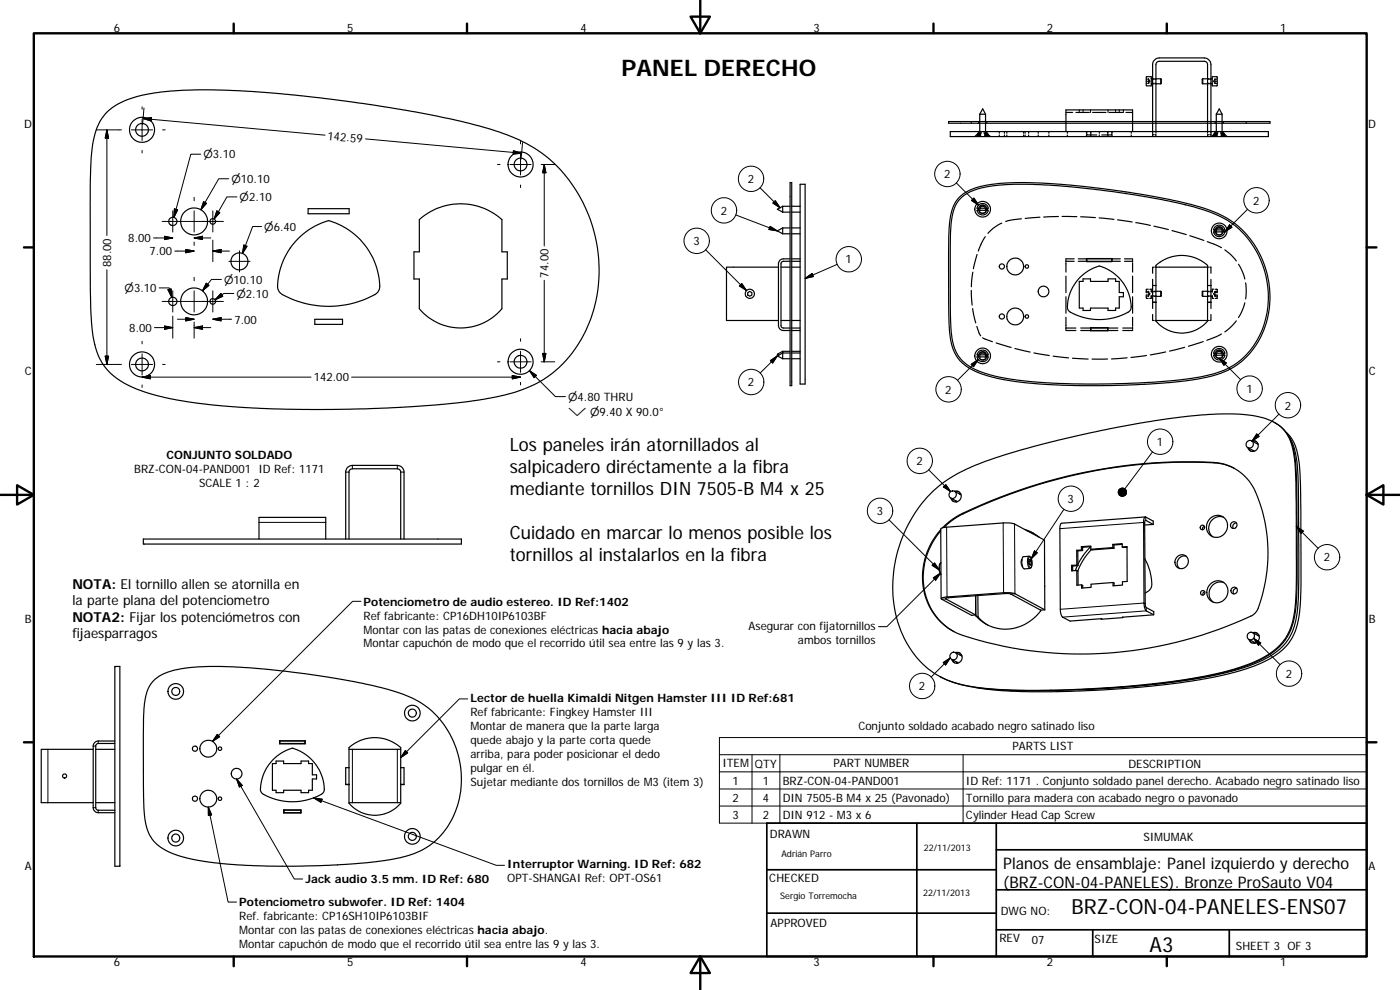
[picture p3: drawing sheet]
<svg xmlns="http://www.w3.org/2000/svg" width="420mm" height="297mm" viewBox="0 0 420 297" stroke-linecap="round" stroke-linejoin="round" font-family="sans-serif">
<g fill="none" stroke="#000" stroke-width=".36">
<path d="M31.8 34a25.2 25.2 0 0 1 14.8-6.1l6.6-.7 6.7-.3 8.9 .2 9.1 .5 20.7 2.1 12.7 1.7 12 2a183.4 183.4 0 0 1 25.7 5.9 41.2 41.2 0 0 1 29.2 30 41.2 41.2 0 0 1-9.9 40.5 37.3 37.3 0 0 1-20.5 9.5l-11 1.6-13.3 1.1-13.5 .7-16.3 .2-15.7-.4-11.5-.7-9.2-1.1-9.2-1.8a30.9 30.9 0 0 1-15.8-7.9 22.2 22.2 0 0 1-4.8-13.4l-.4-9.9v-26.7a87.6 87.6 0 0 1 1.1-19.6l.9-3 .8-1.7zM284.7 36.5h96.4v.5h-96.4zM285.2 39.5h95.5v1.5h-95.5zM291.5 36.5v.2M291.5 36.8v.2M293.7 36.5v.2M293.7 36.8v.2M293.7 39.9l-.2 .1M293.7 39.8h.8M293.7 39.5v.1M293.7 39.7v.1M293.7 39.8l-.5 .6"/>
<path d="M294 39.5h.1M294 34.3v2.4M294 36.8v2.7M294 39.5l-.2 .2M294 34.3h1.8M294 39.5h.6M294 34.3l.9-1.6 .9 1.6M295.2 39.5h.6M295.3 39.8h.8M295.8 39.5h.1M295.8 34.3v2.4M295.8 36.8v2.7"/>
<path d="M295.8 39.5l.2 .2M296.1 39.5v.1M296.1 39.7v.1M296.1 39.8l.4 .4M296.1 39.9l.2 .1M296.2 36.5v.2M296.2 36.8v.2M299.9 39.5v.5M301.4 39.5v.5M302.2 39.5v.5M307.2 39.5v.5M307.6 39.5v.5"/>
<path d="M308.7 39.5v.5M311.6 39.5v.5M314.8 39.5v.5M319.9 36.8v2.7M319.9 33.7h2M320.3 39.5v.5M322.9 33.7h4M323.9 33v.2M323.9 33.5v.2M325 33v.2M325 33.5v.2M326.1 39.5v.5"/>
<path d="M326.2 39.5v.3M327.3 33v.2M327.3 33.5v.2M327.3 39.5v.5M327.4 39.5v.3M327.9 33.7h4M329.9 39.5v.5M332.4 39.5v.3M332.5 39.5v.5M332.5 33v.2M332.5 33.5v.2M332.9 33.7h4"/>
<path d="M333.7 39.5v.3M333.7 39.5v.5M334.8 33v.2M334.8 33.5v.2M335.9 33v.2M335.9 33.5v.2M337.2 33v.2M337.2 33.5v.2M337.9 33.7h2M339.5 39.5v.5M339.9 36.7v-3.7h-20v3.7M339.9 36.8v2.7"/>
<path d="M344 23.7h.2M344 24.4h.2M344 25h.2M344.1 23h1.4v2.8l-1.5-.1zM344.5 23.7h.2M344.5 24.4h.1M344.5 25h.2M344.6 23.7l.1 .3M344.6 24.4l.1 .2M344.7 23.7l.1 .3M344.7 24.2l-.1 .2M344.7 24.8l-.1 .2"/>
<path d="M344.8 24.8l-.1 .2M345 24.2v.4M345.5 23.6h.8M345.9 36.7v-17.3a2.04 2.04 0 0 1 2-2h13.5a2.08 2.08 0 0 1 2 2v17.3M345.9 36.8v3.2M345.9 23.8h.4M345.9 25h.4M346.3 25.1l-.8 .1M346.6 23.8h.3M346.6 25h.3M346.9 36.8v3.2M348.3 23.6l.2 .2-.2 1.3"/>
<path d="M348.3 23.6h-1.7M348.3 25.1h-1.7M348.3 23.6v1.5M361 23.6v1.5M361 23.6l-.2 .2 .2 1.3M362.4 36.7v-17.3l-.2-.6-.8-.4h-13.5l-.6 .2-.4 .8v17.3M362.4 36.8v3.2M362.4 23.8h.3M362.4 25h.3M362.7 23.6h-1.7M362.7 25.1h-1.7M363.1 23.8h.3"/>
<path d="M363.1 25h.3M363.1 25.1l.7 .1M363.4 36.8v3.2M363.8 23.6h-.7M363.8 23l1.5 .1-.1 2.6-1.4 .1zM364.4 24.2v.4M364.5 24.8l.1 .2M364.6 24.8l.1 .2M364.6 24.2l.1 .2M364.6 23.7l-.1 .3M364.6 23.7h.3M364.6 25h.3"/>
<path d="M364.7 24.4h.2M364.7 24.4l-.1 .2M364.7 23.7l-.1 .3M364.7 36.5v.2M364.7 36.8v.2M364.7 39.9l-.2 .1M364.7 39.8h.8M364.7 39.8l-.4 .4M364.7 39.5v.1M364.7 39.7v.1M365 34.3h1.8M365 39.5h.6"/>
<path d="M365 34.3l.9-1.6 .9 1.6M365 39.5h.1M365 34.3v2.4M365 36.8v2.7M365 39.5l-.2 .2M365.1 24.4h.2M365.1 23.7h.2M365.1 25h.2M366.2 39.5h.6M366.3 39.8h.8M366.8 39.5h.1M366.8 34.3v2.4"/>
<path d="M366.8 36.8v2.7M366.8 39.5l.2 .2M367.1 39.8l.5 .6M367.1 39.5v.1M367.1 39.7v.1M367.1 36.5v.2M367.1 36.8v.2M367.1 39.9l.2 .1M374 36.5v.2M374 36.8v.2M237.1 54.8h.5v60.9h-.5zM240.1 55.3h1.5v59.9h-1.5z"/>
<path d="M287.8 59.3a17.8 17.8 0 0 1 11.1-4.1l5.6-.4h4.7l14.7 1 18.3 2.4 13.1 2.6a37.1 37.1 0 0 1 16 6.8 27.8 27.8 0 0 1 4.1 38 23.2 23.2 0 0 1-15.1 8l-7.9 1.1-8.9 .6-9.8 .4h-9.2l-6.7-.2-9.4-.6-4.9-.6-4.9-1a19 19 0 0 1-11.2-6 19.6 19.6 0 0 1-2.6-10.9l-.1-25.3a21.9 21.9 0 0 1 2.1-10.5zM288.2 59.7a17.8 17.8 0 0 1 11.1-4.1l5.2-.3h5.4l10.4 .6 14.4 1.7 10.6 1.7 8 1.6a45.5 45.5 0 0 1 16.3 6.1 27.3 27.3 0 0 1 6 37.6 22.5 22.5 0 0 1-15 8.4l-6.8 1-7.4 .7-8.4 .4-12.1 .1-8.5-.2-7.7-.5-6.2-.7-5.5-1.1a17.6 17.6 0 0 1-10.2-5.6 19.9 19.9 0 0 1-2.5-10.7l-.1-25.3a21.3 21.3 0 0 1 2-10.2zM292.9 40.6l-.3 .4M293.2 40.6h1.1M293.2 40.4v.1M293.2 40.4h1.1M293.5 40h.1M293.5 40h.9M295.4 40h.9M295.5 40.4h1.1M296.3 40l.1 .2M296.5 40.3l.1 .1"/>
<path d="M296.6 40.6h-1.1M296.6 40.4v.1M296.9 40.6l.4 .4M299.9 40.5v.5M301.4 40.5v.5M302.2 40.5v.5M307.2 40.5v.5M307.6 40.5v.5M308.7 40.5v.5M311.6 40.5v.5M314.8 40.5v.5M320.3 40.5v.5"/>
<path d="M326.1 40.5v.5M326.2 40.1v.4h3M327.3 40.5v.5M327.4 40.1v.4M329.9 40.5v.5M332.4 40.1v.4M332.5 40.5v.5M333.7 40.1v.4h-3M333.7 40.5v.5M339.5 40.5v.5M345.9 40.1v.9M345.9 40.4h.4"/>
<path d="M346.6 40.4h.3M346.9 40.5v.5M362.4 40.5v.5M362.4 40.4h.3M363.1 40.4h.3M363.4 40.1v.9M363.9 40.6l-.4 .4M364.2 40.4h1.1M364.2 40.6h1.1M364.2 40.4v.1M364.3 40.3l-.1 .1M364.5 40l-.1 .2"/>
<path d="M364.5 40h1M366.4 40h.9M366.5 40.4h1.1M367.3 40l.1 .2M367.3 40h.1M367.6 40.6h-1.1M367.6 40.4v.1M367.9 40.6l.3 .4M89.2 71.8a21.1 21.1 0 0 1 9.4-5.6 21 21 0 0 1 15.3 20.4l-.5 1a22.6 22.6 0 0 1-10.8 4 27.6 27.6 0 0 1-18.5-3.7l-.6-.9a18.5 18.5 0 0 1 3-11.7zM92.5 62.6h12.3v1.5h-12.3zM125.8 65.9a18.5 18.5 0 0 1 24.8 0v9.7h1.6v8.1h-1.6v8.9a16.2 16.2 0 0 1-24.8 0v-8.9h-1.6v-8.1h1.6zM234.9 70.1h2.2"/>
<path d="M234.9 68.4h2.2M234.9 63.6h2.2M234.9 61.9h2.2M234.9 68.4v1.7M234.9 61.9v1.7M234.9 68.4l-1.6 .9 1.6 .8M234.9 61.9l-1.6 .9 1.6 .8M237.1 77.7h-2a1.48 1.48 0 0 0-1.5 1.5v18.5a1.48 1.48 0 0 0 1.5 1.5h2M237.1 78.4h-2.2l-.4 .4-.1 .4v18.7l.5 .5h2.2M237.6 70.1h2.5M237.6 68.4h2.5M237.6 63.6h2.5"/>
<path d="M237.6 61.9h2.5M237.6 78.4h2.5M237.6 77.7h2.5M293.2 63.1h3.4a1.72 1.72 0 0 1-1.7 1.4 1.72 1.72 0 0 1-1.7-1.4zM293.2 76.3l-1.1 4.3M293.5 62.5v.6M293.6 61.6a1.72 1.72 0 0 1 1.8-.5 1.72 1.72 0 0 1 1.2 1.4h-3.4zM294 62.1a1.19 1.19 0 0 1 1.7-.2 1.19 1.19 0 0 1 0 1.8 1.19 1.19 0 0 1-1.7-.2M294.2 63.2a.87 .87 0 0 1 .7-1.3 .87 .87 0 0 1 .7 1.3M295.7 71l-1.3 2.3-.8 2M295.9 62a1.24 1.24 0 0 0-1.8-.1 1.24 1.24 0 0 0 0 1.8 1.24 1.24 0 0 0 1.8-.2M296.3 62.5v.6"/>
<path d="M300.6 67l-2.6 1.5-1.5 1.5M306.5 65.6l-4.7 .8M312.1 65.2l-4.4 .3M317.7 65l-4.5 .1M318.7 64.9l4.5 .1M319.9 78.4v.3M319.9 78.9v2.7M319.9 78.2v.2M319.9 78.4h2.5M322.4 77.7h-2.5v.2M323.6 78.4h2.6M323.6 77.7h12.6"/>
<path d="M324.3 65l4.4 .3M326.1 77.6h7.6v.9h-7.6zM326.2 77.7v.7h7.5M329.9 65.4l4.4 .4M333.7 77.7v.7M333.7 78.4h2.5M335.4 66l4.4 .6M337.5 77.7h2.4v.2M337.5 78.4h2.4M339.9 78.4v.3M339.9 78.9v2.7M339.9 78.2v.2"/>
<path d="M340.9 66.8l4.3 .8M346.3 67.9l4.3 1M346.9 79.6a11.5 11.5 0 0 1 15.5 0v16.7a10.1 10.1 0 0 1-15.5 0zM351.7 69.2l4.3 1.2M357.1 70.7l4.2 1.4M362.3 72.5l4.3 1.8M364.2 69.6h3.4a1.73 1.73 0 0 1-1.7 1.4 1.73 1.73 0 0 1-1.7-1.4zM364.5 69v.6M364.6 68.1a1.74 1.74 0 0 1 1.8-.5 1.74 1.74 0 0 1 1.2 1.4h-3.4zM364.9 68.6a1.19 1.19 0 0 1 1.8-.2 1.19 1.19 0 0 1 0 1.8 1.19 1.19 0 0 1-1.8-.2M365.2 69.7a.88 .88 0 0 1 .7-1.3 .88 .88 0 0 1 .8 1.3M366.9 68.6a1.23 1.23 0 0 0-1.8-.2 1.23 1.23 0 0 0 0 1.8 1.23 1.23 0 0 0 1.8-.2"/>
<path d="M367.3 69v.6M367.6 75l1.6 1.3 1.8 2M371.7 79.3l1.2 2.4 .7 2M94.5 95.8h8.3v1.5h-8.3zM224.4 87.8l.6-.4 .6 .4v.7l-.6 .4-.6-.4zM233.6 80.2h-15.6v16h15.6M234.4 80.2h2.7M234.4 96.2h2.7M237.6 99.2h2.5M237.6 98.4h2.5M237.6 80.2h2.5M237.6 96.2h2.5"/>
<path d="M291.5 87.1l.3 4.4M291.9 92.6l.9 4.3M291.9 81.7l-.4 4.3M293.2 97.9l1.1 2.9M319.9 98.2v.2M319.9 95.2v2.7M319.9 82.9v4.9M319.9 89v5M319.9 98.9v.3h3M319.9 98.4h3M319.9 98.4v.3M323.9 84.4h1.1v-.7h2.3v.7h5.2v-.7h2.3v.7h1.1v3.4h1.3v1.2h-1.3v3.4h-1.1v.8h-2.3v-.8h-5.2v.8h-2.3v-.8h-1.1z"/>
<path d="M324 83.4a13.6 13.6 0 0 1 5.9-3.6 13 13 0 0 1 9.5 12.9l-.1 .3a11.3 11.3 0 0 1-6.4 2.6 17.1 17.1 0 0 1-12.2-2.3l-.2-.3a11.3 11.3 0 0 1 2.9-8.9zM324.3 99.2h11.2M324.3 98.4h11.2M327.3 98.3h5.2v1h-5.2zM327.4 98.4v.8M332.4 98.4v.8M337 98.4h2.9M339.9 98.2v.2M339.9 95.2v2.7M339.9 82.9v4.9M339.9 89v5M339.9 98.9v.3h-2.9"/>
<path d="M339.9 98.4v.3M344 88.9h.2M344 87.4h.2M344 86.9v.9h.2M344.1 89.5h.5M344.2 88.5l-.2 .1v.9M344.5 87.8l.2 .2M344.5 88.9h.1M344.5 88.5h.1M344.5 87.4h.1M344.6 86.8h-.5M344.6 87.4l.2 .3"/>
<path d="M344.6 88.5l.1 .1M344.6 87.4l.1 .1M344.7 88.8l-.1 .1M344.7 88.3l-.1 .2M344.7 87.7l-.1 .1M344.8 88.6l-.2 .3M344.9 87.9l.2 .3-.2 .2M345 86.8h.5v.9M345.5 88.6v.9h-.5M345.5 87.4h.5M345.5 88.9h.5M345.9 90.7h1"/>
<path d="M345.9 85.7h1M345.9 83.8v8.8M345.9 94.4v1.8h.4M345.9 87.5h.4M345.9 88.8h.4M346.3 80.2h-.4v1.8M346.4 87.4h1.9M346.4 88.9h1.9M346.6 96.2h16.1M346.6 87.5h.3M346.6 88.8h.3M348.3 87.4l.2 .1-.2 1.4"/>
<path d="M348.3 87.4v1.5M361 87.4v1.5M361 87.4l-.2 .1 .2 1.4M362.4 85.7h1M362.4 90.7h1M362.4 87.5h.3M362.4 88.8h.3M362.7 80.2h-16.1M362.9 87.4h-1.9M362.9 88.9h-1.9M363.1 80.2h.3v1.8M363.1 87.5h.3"/>
<path d="M363.1 88.8h.3M363.3 88.9h.5M363.4 94.4v1.8h-.3M363.4 83.8v8.8M363.8 87.4h-.5M363.8 88.6v.9h.5M364.3 86.8h-.5v.9M364.4 87.9l-.2 .3 .2 .2M364.5 88.6l.2 .3M364.6 88.8l.1 .1M364.6 88.3l.1 .2M364.6 87.7l.1 .1"/>
<path d="M364.7 87.4h.2M364.7 87.4l-.2 .3M364.7 88.5l-.1 .1M364.7 87.8l-.1 .2M364.7 87.4l-.1 .1M364.7 87.8h.2M364.7 88.9h.2M364.7 88.5h.2M364.7 86.8h.5M365.1 87.4h.2M365.1 88.5l.2 .1v.9M365.1 88.9h.2"/>
<path d="M365.2 89.5h-.5M365.3 86.9v.9h-.2M371 96.3l-1.8 2-1.6 1.3M373.6 90.8l-.7 2-1.2 2.5M373.8 84.9l.2 2.4-.2 2.4M233.3 106.8l1.6-.9v1.7zM234.9 105.4v.5h2.2M234.9 107.6h2.2M234.9 105.4h2.2M234.9 105.4l-1.6 .9 .5 .2M237.6 107.6h2.5M237.6 105.9h2.5"/>
<path d="M237.6 105.4h2.5M293.2 107.1h3.4a1.72 1.72 0 0 1-1.7 1.4 1.72 1.72 0 0 1-1.7-1.4zM293.5 106.5v.6M293.8 105.4a1.75 1.75 0 0 1 2.8 1.1h-3.4zM294 106.1a1.2 1.2 0 0 1 1.7-.2 1.2 1.2 0 0 1 0 1.8 1.2 1.2 0 0 1-1.7-.2M294.9 101.3l2.9 1.2M295.6 107.2a.86 .86 0 0 0-.7-1.3 .86 .86 0 0 0-.7 1.3M295.9 106a1.24 1.24 0 0 0-1.8-.1 1.24 1.24 0 0 0 0 1.8 1.24 1.24 0 0 0 1.8-.2M296.3 106.5v.6M298.9 102.9l4.6 1.3M304.6 104.6l4.5 1M310.3 105.9l4.6 .8"/>
<path d="M316 106.8l4.7 .6M321.9 107.5l4.7 .2M332.4 107.7h-4.7M338.3 107.4l-4.7 .3M344.1 106.7l-4.7 .6M349.8 105.6l-4.6 .9M355.5 104.2l-4.5 1.1M361.1 102.5l-4.5 1.4M364.2 106.6h3.4a1.73 1.73 0 0 1-1.7 1.4 1.73 1.73 0 0 1-1.7-1.4zM364.5 106v.6M364.6 105.1a1.74 1.74 0 0 1 1.8-.5 1.74 1.74 0 0 1 1.2 1.4h-3.4zM364.9 105.6a1.19 1.19 0 0 1 1.8-.2 1.19 1.19 0 0 1 0 1.8 1.19 1.19 0 0 1-1.8-.2"/>
<path d="M366.6 100.2l-4.4 1.9M366.7 106.7a.88 .88 0 0 0-.8-1.3 .88 .88 0 0 0-.7 1.3M366.9 105.6a1.23 1.23 0 0 0-1.8-.2 1.23 1.23 0 0 0 0 1.8 1.23 1.23 0 0 0 1.8-.2M367.3 106v.6M374.5 134.3l2 1.1M374.7 134.5l.7 .9M375.6 132.2l2 1.1M375.6 132.3a1.59 1.59 0 0 1 1.9 1.1 1.59 1.59 0 0 1-1 1.9 1.59 1.59 0 0 1-2-1M375.8 132.4h1.1M376 135.1l.1 .3M376.1 135.2l.1 .2M377.5 133h-.4"/>
<path d="M377.5 133.1h-.3M382.3 126.6a11.6 11.6 0 0 1 6.1 9.5 87.3 87.3 0 0 1 .8 15.9l.1 15a96.8 96.8 0 0 1-.7 17.7 17.2 17.2 0 0 1-11.1 13.6l-6.2 2.4-7.5 1.9-8.5 1.5-10.8 1.4-11.1 .9-12 .7-11.5 .2-11.7-.5a37.3 37.3 0 0 1-16.2-3.8M386 129.7a15.3 15.3 0 0 1 4 10.6l.3 8.2a571.3 571.3 0 0 1-.1 33.8 17.4 17.4 0 0 1-5.5 12.9 38.9 38.9 0 0 1-14.9 6.7l-7.9 1.7-7.7 1.3-11.5 1.2-11.8 .9-13.4 .5h-10.7l-7.1-.3-7-.9M386.9 131.1a24.6 24.6 0 0 1 2.7 12.3l.1 6.5a446.3 446.3 0 0 1-.3 32.6 16.9 16.9 0 0 1-11.3 16l-3.5 1.4-4.5 1.4-11.5 2.4-8.9 1.3-8.9 .9-17.1 1M279.5 147.9a49 49 0 0 1 19.9-10.7l7-2.2 10.9-2.9 13.1-2.9 11.8-2.3 8.1-1.2 10.1-1.2 6.7-.3 5.4 .1a19 19 0 0 1 12.5 4.4 17.3 17.3 0 0 1 3.7 10.8l.3 11.4-.1 27.3a24.6 24.6 0 0 1-3.6 14 27.4 27.4 0 0 1-13.9 8.2l-7.1 1.9-6.6 1.3-9 1.3-11.2 1.1-18.8 1-11 .1-8.6-.3a43.3 43.3 0 0 1-16.5-3.5 28.1 28.1 0 0 1-14.1-20.7 40.2 40.2 0 0 1 11-34.7zM282.3 159.3a20 20 0 0 0 1.5 28.6l2.5 1.6M282.8 158.4a23.4 23.4 0 0 1 8.8-5.6 154.6 154.6 0 0 1 74.4-13.8 15.2 15.2 0 0 1 11.9 11.5 46.8 46.8 0 0 1-.7 32.8l-1 1.1a117 117 0 0 1-89 5.5 19 19 0 0 1-8.8-24.6l1.4-2.9 2.5-3.5M285.4 149.5l1.9 1M285.6 149.6l.6 .9M286.5 147.4l1.9 1.1M286.5 147.4a1.58 1.58 0 0 1 1.9 1.1 1.58 1.58 0 0 1-1 2 1.58 1.58 0 0 1-2-1M286.7 147.6h1.1"/>
<path d="M286.8 150.2l.2 .4M287 150.3l.1 .3M288.3 148.1l-.4 .1M288.3 148.2l-.3 .1M307.5 158.8l2.3 1 2.2 1.4M308.2 159.2l2 .8M343.7 155.1l-25.1 1.9a1.62 1.62 0 0 0-.5 1.6l.1 24.2 .4 1.9 .3 .5 2.2 1.2 9.7-.6M346.1 157.4l-2.6 .1M346.1 157.4v-1l-2.2-1.2a.95 .95 0 0 0-.7 1.2l.2 25.3 .6 1.6 2.3 1.2M346.1 157.4l-2.2-1.3-.2 .1v25.2l.2 .8 2.4 1.3v1l-9.3 .8M361.4 157.9l-.5 .5v.5M363.3 155.4a3.2 3.2 0 0 1 4.7 .6 3.2 3.2 0 0 1-1 4.6 3.1 3.1 0 0 1-4.3-.5 3.1 3.1 0 0 1 .3-4.4z"/>
<path d="M367.1 155.2a3.4 3.4 0 0 0-3.9 1.6 3.4 3.4 0 0 0 .8 4.3M370.4 140.5l-3.3-1.2a117.3 117.3 0 0 0-26.3 .2 156.1 156.1 0 0 0-53.5 15.6l-2.5 1.8-1.5 1.4M371 156.9a1.07 1.07 0 0 0-.8 1.7M43 161.7h95.5v1.5h-95.5zM97.8 161.7v-6.5h-20.1v6.5M103.7 161.7v-20.1a1.97 1.97 0 0 1 2.1-2h13.4a2.04 2.04 0 0 1 2.1 2v20.1M120.3 161.7v-20.1l-.3-.6-.8-.3h-13.4l-.7 .2-.4 .7v20.1M282.4 168.8a2.9 2.9 0 0 0 0 3.6M292.8 178.8v5.9M293.5 178.7v6.4M306.9 167.2l1.9-.3a2.79 2.79 0 0 1 .6 3.5l-2 .3a3.3 3.3 0 0 1-.5-3.5zM309.1 167.8l.3 .6v.9l-.2 .3-.3-.6v-.9z"/>
<path d="M309.4 168.4h-.5M309.4 169.3l-.4 .1M313.5 175.8l.1 7.2M313.5 175.9v-13.8l-9.2-5-1-.2h-2.2l-17.3 1.3-1.5 .5 .1 20.9M321.6 169.6v1.7l1.6-.1M321.6 169.6l.3 .2M321.9 169.8v1.5M323.1 165.1l.1 4.4M323.1 165.1l.4 .2M323.2 169.5l-1.6 .1M323.2 171.2v4.4l1.4-.1 .3 .2v.7M323.2 171.2l.3 .1v4.3"/>
<path d="M323.2 169.5l.3 .2M323.3 169.7l-.6 1.5M323.5 165.3v4.4M323.5 169.7l-1.6 .1M324.5 164l.1 1M324.5 164l2.9-.2v1M324.5 164l.4 .2M324.6 165l.3 .2M324.6 165l-1.5 .1M324.6 175.5v.9l2.9-.2-.1-.9 6.6-.5 .4 .1v.8M324.9 164.2l2.5-.2-1.9 2.1-2 3.2M324.9 164.2v1"/>
<path d="M324.9 165.2l-1.4 .1M327.5 164.9a19.2 19.2 0 0 0-4 6.4M334 163.3v1M334 163.3l2.8-.2v1M334 163.3l.3 .2M334 164.3l.3 .2M334 164.3l-6.6 .5M334.3 163.5v1M334.3 164.5l-6.6 .5-.3-.2M336.8 163.3l-2.5 .2M336.8 164.1l1.4-.1 .1 10.5-1.4 .1v1l-2.9 .2v-1M336.8 164.1l1.4 .1"/>
<path d="M343.6 167.7a14.5 14.5 0 0 1 1.9 8.6l-.7 .9-1.1 .8M353.3 167.1a2.05 2.05 0 0 1 3.3 .8 2.05 2.05 0 0 1-2.1 2.7 2.03 2.03 0 0 1-1.8-1.3 2.03 2.03 0 0 1 .6-2.2zM355.9 166.9a2.16 2.16 0 0 0-2.3 1.1 2.16 2.16 0 0 0 .4 2.6M361.6 177.6l-.5 .2-.1 .8M363.1 175.3a3.1 3.1 0 0 1 4.7 0 3.1 3.1 0 0 1-.4 4.6 3.1 3.1 0 0 1-4.5-.1 3.1 3.1 0 0 1 .2-4.5zM367.3 174.8a3.4 3.4 0 0 0-4 1.6 3.4 3.4 0 0 0 .8 4.3M371.2 176.5a1.05 1.05 0 0 0-1 .6 1.05 1.05 0 0 0 .1 1.1M34.5 200h1.5v59.9h-1.5zM285.6 197.9l2 1M285.9 198l.6 .9M287 195.9l1.1 .1M287.1 198.6l.1 .4"/>
<path d="M287.2 198.7l.1 .3M288.6 196.5l-.4 .1M288.6 196.6l-.3 .1M288.7 196.9l-1.9-1.1a1.58 1.58 0 0 1 1.9 1.1 1.58 1.58 0 0 1-1 1.9 1.58 1.58 0 0 1-2-.9M292.8 184.7l.7 .4M293.5 185.1l1.1 1.1 1.9 1.4M312.3 183.1a12.3 12.3 0 0 1-19.5 1.6M313.6 183l-1.3 .1M313.6 183l-9-4.9-1.2-.2-2.2-.1-17.6 1.4a.76 .76 0 0 0-1.1 .5l9.1 4.9 1.2-.1-8.9-4.8a.51 .51 0 0 1 .8-.4l18.4-1.2 9.2 5M337 185.2l-6.6 .5M374.8 191.9l2 1M375.1 192l.6 .9"/>
<path d="M376.2 189.9l1.1 .1M376.3 192.7l.1 .3M376.4 192.7l.1 .3M377.8 190.5l-.4 .1M377.8 190.6l-.3 .1M377.9 190.9l-1.9-1.1a1.58 1.58 0 0 1 1.9 1.1 1.58 1.58 0 0 1-1.1 2 1.58 1.58 0 0 1-1.9-1M46.2 204.1a19.1 19.1 0 0 1 11.2-3.9l10-.2 13.1 .9 18 2.3 13.9 2.6a40.3 40.3 0 0 1 16 6.5 27.4 27.4 0 0 1 4.5 37.7 22.8 22.8 0 0 1-14.9 7.8l-7.9 1-8.8 .7-17.6 .4-14.5-.5-6.2-.7-6.5-1.2a18.4 18.4 0 0 1-10.9-5.8 19.7 19.7 0 0 1-2.5-10.7v-25.2a19.4 19.4 0 0 1 2.3-10.7zM28 224.8h-15.6v16h15.6M28.7 224.8h5.8M34.5 222.3h-5a1.56 1.56 0 0 0-1.5 1.5v18.5a1.56 1.56 0 0 0 1.5 1.5h5M34.5 223.1h-5l-.7 .5-.1 18.7 .6 .8h5.2M81.8 229.1h1.1v-.8h2.2v.8h5.2v-.8h2.3v.8h1.1v3.4h1.3v1.2h-1.3v3.4h-1.1v.7h-2.3v-.7h-5.2v.7h-2.2v-.7h-1.1z"/>
<path d="M81.8 228a13.4 13.4 0 0 1 5.9-3.5 13 13 0 0 1 9.5 12.9l-.1 .3a15.1 15.1 0 0 1-9.4 2.9 16.7 16.7 0 0 1-9.1-2.7l-.2-.2a8.7 8.7 0 0 1 1-6l.8-1.6zM83.9 223.1h.1M83.9 222.3h7.7M83.9 222.2h7.7v1h-7.7zM84 222.3v.8h7.5M91.5 222.3v.8M91.5 223.1h.1M103.7 235.3h1M104.7 230.3h-1v5.1h1M104.7 224.3a11.6 11.6 0 0 1 15.6 0v16.7a10.1 10.1 0 0 1-15.6 0zM120.3 224.8h-15.6M120.3 230.3h1v5.1h-1"/>
<path d="M120.3 235.3h1M28.7 240.8h5.8M85.1 243.8h5.2M85.1 243.1h5.2M85.1 243h5.2v.9h-5.2zM85.2 243.1v.7M90.3 243.1v.7M104.7 240.8h15.6"/>
<circle cx="42.6" cy="39" r="1.92"/>
<circle cx="42.6" cy="39" r="3.8"/>
<circle cx="156.2" cy="49.3" r="3.8"/>
<circle cx="156.2" cy="49.4" r="1.92"/>
<circle cx="51.9" cy="66.4" r="1.24"/>
<circle cx="58.3" cy="66.4" r="4"/>
<circle cx="63.9" cy="66.4" r=".84"/>
<circle cx="71.9" cy="78.4" r="2.56"/>
<circle cx="294.9" cy="62.8" r="2.35"/>
<circle cx="300.7" cy="79.9" r=".77"/>
<circle cx="304.7" cy="79.9" r="2.53"/>
<circle cx="308.2" cy="80" r=".52"/>
<circle cx="365.9" cy="69.3" r="2.35"/>
<circle cx="51.9" cy="90.4" r="1.24"/>
<circle cx="58.3" cy="90.4" r="4"/>
<circle cx="63.9" cy="90.4" r=".84"/>
<circle cx="225" cy="88.2" r="1.37"/>
<circle cx="300.7" cy="95" r=".78"/>
<circle cx="304.7" cy="94.9" r="2.52"/>
<circle cx="308.2" cy="95" r=".53"/>
<circle cx="313.2" cy="87.5" r="1.59"/>
<circle cx="42.6" cy="109.4" r="1.92"/>
<circle cx="42.6" cy="109.3" r="3.8"/>
<circle cx="156.2" cy="108.5" r="1.93"/>
<circle cx="156.2" cy="108.6" r="3.8"/>
<circle cx="294.9" cy="106.8" r="2.35"/>
<circle cx="365.9" cy="106.3" r="2.35"/>
<circle cx="375" cy="133.3" r="1.13"/>
<circle cx="285.9" cy="148.4" r="1.11"/>
<circle cx="360.9" cy="158.2" r=".66"/>
<circle cx="370.3" cy="157.5" r="1"/>
<circle cx="361" cy="177.8" r=".68"/>
<circle cx="370.4" cy="177.1" r=".99"/>
<circle cx="286.2" cy="196.8" r="1.13"/>
<circle cx="375.3" cy="190.8" r="1.12"/>
<circle cx="52.7" cy="207.5" r="1.2"/>
<circle cx="52.8" cy="207.4" r="2.34"/>
<circle cx="123.7" cy="214" r="1.21"/>
<circle cx="123.7" cy="214" r="2.35"/>
<circle cx="19.4" cy="232.8" r=".61"/>
<circle cx="58.5" cy="224.6" r=".77"/>
<circle cx="58.5" cy="239.6" r=".77"/>
<circle cx="62.5" cy="239.6" r="2.53"/>
<circle cx="62.5" cy="224.6" r="2.53"/>
<circle cx="66" cy="224.6" r=".52"/>
<circle cx="66" cy="239.7" r=".53"/>
<circle cx="71" cy="232.1" r="1.6"/>
<circle cx="52.7" cy="251.5" r="1.2"/>
<circle cx="52.7" cy="251.4" r="2.34"/>
<circle cx="123.7" cy="250.9" r="2.34"/>
<circle cx="123.8" cy="251" r="1.2"/>
</g>
<g fill="none" stroke="#000" stroke-width=".3">
<path d="M28.9 39h7.6M32.1 39l.5 2.4h-1zM32.1 39v31.7M39.4 39h6.4M42.6 32v.8M42.6 35.8v6.3M42.9 35.6l54.6 5M42.9 35.6l2.6-.3-.1 1zM43.2 32.4l-.4 5M48.8 39h.8M42.6 45.1v.8M58.3 59.2v1.1"/>
<path d="M60.3 46.3h-3l-5.1 19M68.6 53.6h-3l-5.3 9.3M71.1 59.1h-3l-3.8 6.6M109.7 41.7l46.8 4.3M149.3 49.4h.8M153 49.4h6.4M154.1 45.2l2.4 .8-2.5 .2zM156.2 42.4v.8M156.2 46.2v6.3M156.2 55.5v.8M156.8 42.8l-.4 5M163.3 49.4v24.4"/>
<path d="M163.3 49.4l.5 2.4h-1zM166.5 49.4h-4.1M228.1 56.3l6 6.1M287 54.9l6.7 6.7M46.1 71.4h5.7M49.4 70.9l2.4 .5-2.4 .5zM51.8 63.3v6.3M52.3 62.7l1 .3-1.1 2.3zM55.8 74.8l2.5 .5-2.5 .5zM58.3 63.3v6.3M58.3 72.6v1.1M58.3 75.3h-5.8"/>
<path d="M58.3 71.4l2.5-.5v1zM58.3 71.4h5M61.1 60.5l.9 .5-1.7 1.9zM63.9 72.1v6.4M63.9 75.3l2.4-.5v1zM63.9 75.3h5M63.9 63.3v6.3M65.1 63.3l.9 .5-1.7 1.9zM67 66.4h-18.3M68.7 78.4h6.3M71.9 75.2v6.4M73.2 73.5l.9 .4-1.3 2.2z"/>
<path d="M78.5 68h-2.7l-3 8.1M211.8 75l12.2 12.2M220.8 64.5l12.5 4.8M231.1 67.9l2.2 1.4-2.5-.4zM232.7 60.2l1.4 2.2-2.1-1.5zM251.3 79.3l-9.7 4.2M291.6 60.1l.7-.7 1.4 2.2zM369 67.5l.7 .7-2.1 1.4zM374.4 62.8l-6.8 6.8M32.1 80.9v28.4M46.4 98.3h5.4M47.8 86.4h3l.8 2.8"/>
<path d="M49.4 97.8l2.4 .5-2.4 .5zM50.4 86.9l1-.2 .2 2.5zM51.8 87.3v6.3M51.8 94.8v6.7M53.2 95.8h5.1M55.8 95.3l2.5 .5-2.5 .5zM58.3 83.2v1.1M58.3 87.3v6.3M58.3 96.6v4.9M58.3 98.3l2.5-.5v1zM58.3 98.3h5M61.9 85l.8 .6-1.9 1.7z"/>
<path d="M63.9 95.8l2.4-.5v1zM63.9 95.8h5.6M63.9 87.3v6.3M66.3 88.1l.6 .8-2.4 1zM66.5 83.8h-3l-2.7 3.5M67 90.4h-18.3M70.2 88.1h-3l-2.7 1.8M163.3 84.1v24.5M222.6 85.1l1.4 2.1-2.1-1.4zM241.6 83.5l2.1-1.4 .4 .9zM28.9 109.3h7.6M31.6 106.8h1l-.5 2.5z"/>
<path d="M39.4 109.3h6.4M42.6 113.2l2.5-.5v1zM42.6 113.2h50.7M42.6 102.4v.8M42.6 106.2v6.3M42.6 115.5v.8M48.8 109.3h.8M105.5 113.2h50.7M149.3 108.6h.8M153 108.6h6.4M153.7 112.7l2.5 .5-2.5 .5zM156.2 101.6v.8"/>
<path d="M156.2 105.4v6.3M156.2 114.7v.8M158.9 111.2l2.1 1.4-.7 .7zM158.9 111.2l7.8 7.8h3M162.8 106h1l-.5 2.6zM166.5 108.6h-4.1M231.2 108.2l2.1-1.4-1.4 2.1zM233.3 106.8l-5.2 5.1M291.5 109.3l2.1-1.4-1.4 2.1zM293.6 107.9l-6.2 6.2M365.9 107.5l6.4 6.4M365.9 107.5l2.1 1.4-.7 .7z"/>
<path d="M105.8 139.6v1.1M119.2 139.6v1.1M345.9 135.6l-8.3 11.1M364.2 138.7l.2 .2M377.2 130.2l.7 .7-2.2 1.5zM383.8 124.2l-8.1 8.2M77.7 156.7h20.1M103.7 141.6h1M120.3 141.6h1M266.8 156l15.1 15M278.7 141l6.6 6.5M283.9 145.4l1.4 2.1-2.1-1.4z"/>
<path d="M284.1 158.2l.1 20.9 .5 .2M288.8 154.1l.2 .1M301.1 156.9l.1 20.9 .4 .3M304.5 157.2l.1 20.9-1.3 .1M319.3 152.8l-9.8 14.9M343.5 156.9l-.3-.1-25.1 1.8M343.9 155.2l-.2 .9M389 157.9l2.1 1.4-.6 .8zM389 157.9l6.6 6.6M279.7 169.6l.8-.7 1.4 2.1zM280.1 173.4l2.1-1.4-1.4 2.1zM282.2 172l-16 16h-2.6"/>
<path d="M282.4 168.9l-.3 .3-.2 1.1 .5 2M283.9 179.5v.2l-1.3 .1M306.7 167.9l-.3 .9 .4 1.1M308.8 166.9a3.1 3.1 0 0 0 .3 3.7M308.9 167.1a.82 .82 0 0 1 .7 1.1l.1 .6a1.13 1.13 0 0 1-.6 1.5l-.5-1.6zM310.5 165.3l.8 .6-1.8 1.8zM108.3 180.4h-2.5l-42 42M283.1 198.8l2.1-1.4-1.4 2.1zM285.2 197.4l-5.7 5.7M343.7 181.1l-.4-.2-25.1 1.9M344 182.3v1l-25.1 1.9M376.2 191.5l2.2 1.4-.7 .7z"/>
<path d="M376.2 191.5l8 7.9M140.4 209.7h-2.5l-17.6 17.6M315.4 207.1l.3 .1M316.9 207.2l.6 .3M14.4 224.8v16M28 223.8h.7M29.5 222.3v.8M65.2 220.3l.7 .7-2.1 1.4zM71 233.7l1.7 1.9-.9 .6zM71 233.7l17.3 30h2.5M94.1 239.4l54.8 20.2h2.5M94.1 239.4l2.6 .4-.4 .9z"/>
<path d="M105.8 224.8v16M119.2 224.8v16M121.7 225.2l.7 .7-2.1 1.4zM215.9 221.3h194.3v25.7h-194.3zM215.9 226.4h194.3M215.9 231.6h194.3M215.9 236.7h194.3M225.7 226.4v20.6M234 226.4v20.6M289 226.4v20.6M28 242.3h.7M29.5 243.1v.7"/>
<path d="M62.5 242.1l6 28.6h2.5M62.5 242.1l1 2.4-1 .2zM215.9 241.9h194.3"/>
<circle cx="225.4" cy="53.7" r="3.8"/>
<circle cx="284.3" cy="52.2" r="3.8"/>
<circle cx="209.1" cy="72.3" r="3.8"/>
<circle cx="217.3" cy="63.1" r="3.8"/>
<circle cx="254.7" cy="77.8" r="3.8"/>
<circle cx="377.1" cy="60.1" r="3.8"/>
<circle cx="225.4" cy="114.6" r="3.8"/>
<circle cx="284.7" cy="116.8" r="3.8"/>
<circle cx="375" cy="116.6" r="3.8"/>
<circle cx="276" cy="138.3" r="3.8"/>
<circle cx="348.2" cy="132.5" r="3.8"/>
<circle cx="386.5" cy="121.6" r="3.8"/>
<circle cx="264.1" cy="153.3" r="3.8"/>
<circle cx="321.4" cy="149.6" r="3.8"/>
<circle cx="398.3" cy="167.2" r="3.8"/>
<circle cx="276.7" cy="205.8" r="3.8"/>
<circle cx="386.9" cy="202.1" r="3.8"/>
</g>
<g fill="#000">
<circle cx="364.6" cy="23.7" r=".18"/>
<circle cx="364.6" cy="25" r=".18"/>
<circle cx="364.5" cy="40" r=".18"/>
<circle cx="345.5" cy="88.9" r=".18"/>
<circle cx="363.8" cy="88.9" r=".18"/>
<circle cx="306.7" cy="167.9" r=".18"/>
<circle cx="306.8" cy="169.9" r=".18"/>
</g>
<g fill="none" stroke="#000" stroke-width=".71">
<path d="M10.1 10h400.1v277h-400.1zM70.1 7.1v2.9M140.2 7.1v2.9M207.3 5h5.8l-2.9 5zM210.2 0v10M280.2 7.1v2.9M350.2 7.1v2.9M7.2 74.2h2.9M410.2 74.2h2.9M.2 148.5h9.9M5.1 145.6l5 2.9-5 2.9zM410.2 148.5l5-2.9v5.8z"/>
<path d="M410.2 148.5h9.9M7.2 222.7h2.9M410.2 222.7h2.9M70.1 287v2.9M140.2 287v2.9M210.2 287l2.9 5h-5.8zM210.2 287v10M280.2 287v2.9M350.2 287v2.9"/>
</g>
<path d="M230.1 247h180.1v40h-180.1zM275.2 247v40M299 255h111.2M299 247v40M230.1 274h68.9M230.1 261h68.9M299 279h111.2M299 267h111.2M327.9 279v8M368.9 279v8" fill="none" stroke="#000" stroke-width=".51"/>
<g fill="#000" stroke="#000" stroke-width=".3">
<path d="M42.9 35.6l2.6-.3-.1 1zM32.1 39l.5 2.4h-1zM154.1 45.2l2.4 .8-2.5 .2zM163.3 49.4l.5 2.4h-1zM49.4 70.9l2.4 .5-2.4 .5zM52.3 62.7l1 .3-1.1 2.3zM55.8 74.8l2.5 .5-2.5 .5zM58.3 71.4l2.5-.5v1zM61.1 60.5l.9 .5-1.7 1.9zM65.1 63.3l.9 .5-1.7 1.9zM63.9 75.3l2.4-.5v1zM73.2 73.5l.9 .4-1.3 2.2z"/>
<path d="M231.1 67.9l2.2 1.4-2.5-.4zM232.7 60.2l1.4 2.2-2.1-1.5zM291.6 60.1l.7-.7 1.4 2.2zM369 67.5l.7 .7-2.1 1.4zM49.4 97.8l2.4 .5-2.4 .5zM50.4 86.9l1-.2 .2 2.5zM55.8 95.3l2.5 .5-2.5 .5zM58.3 98.3l2.5-.5v1zM61.9 85l.8 .6-1.9 1.7zM66.3 88.1l.6 .8-2.4 1zM63.9 95.8l2.4-.5v1zM222.6 85.1l1.4 2.1-2.1-1.4z"/>
<path d="M241.6 83.5l2.1-1.4 .4 .9zM31.6 106.8h1l-.5 2.5zM42.6 113.2l2.5-.5v1zM153.7 112.7l2.5 .5-2.5 .5zM158.9 111.2l2.1 1.4-.7 .7zM162.8 106h1l-.5 2.6zM231.2 108.2l2.1-1.4-1.4 2.1zM291.5 109.3l2.1-1.4-1.4 2.1zM365.9 107.5l2.1 1.4-.7 .7zM377.2 130.2l.7 .7-2.2 1.5zM283.9 145.4l1.4 2.1-2.1-1.4zM337.9 147.2l.2 .5z"/>
<path d="M337.8 146.9l.3 .8zM337.6 146.7l.5 1zM337.4 146.6l.7 1.1zM337.2 146.5l.9 1.2zM336.9 146.4l.3 .1 .9 1.2zM336.6 146.5l.3-.1 1.2 1.3zM336.4 146.5h.2l1.5 1.2zM336.1 146.7l.3-.2 1.7 1.2zM335.9 146.8l.2-.1 2 1zM335.9 146.8l2.2 .9-2.3-.7zM335.8 147l2.3 .7-2.5-.4zM335.6 147.3l2.5 .4-2.5-.1z"/>
<path d="M335.6 147.6l2.5 .1-2.5 .1zM335.6 147.8l2.5-.1-2.5 .4zM335.6 148.1l2.5-.4-2.3 .6zM335.8 148.3l2.3-.6-2.2 .8zM335.9 148.5l2.2-.8-2 1zM336.1 148.7l2-1-1.7 1.1zM336.4 148.8l1.7-1.1-1.5 1.2zM336.6 148.9l1.5-1.2-1.2 1.2zM338.1 147.7l-.9 1.2h-.3zM338.1 147.7l-.9 1.2zM338.1 147.7l-.7 1.1zM338.1 147.7l-.5 .9z"/>
<path d="M338.1 147.7l-.3 .7zM338.1 147.7l-.2 .5zM338.1 147.7l-.1 .3zM389 157.9l2.1 1.4-.6 .8zM279.7 169.6l.8-.7 1.4 2.1zM280.1 173.4l2.1-1.4-1.4 2.1zM310.5 165.3l.8 .6-1.8 1.8zM283.1 198.8l2.1-1.4-1.4 2.1zM376.2 191.5l2.2 1.4-.7 .7zM65.2 220.3l.7 .7-2.1 1.4zM71 233.7l1.7 1.9-.9 .6zM94.1 239.4l2.6 .4-.4 .9z"/>
<path d="M121.7 225.2l.7 .7-2.1 1.4zM62.5 242.1l1 2.4-1 .2z"/>
</g>
<text font-size="6.9" x="186.5" y="22.7">PANEL DERECHO</text>
<g font-size="6.3">
<text x="321.6" y="274.1">BRZ-CON-04-PANELES-ENS07</text>
<text x="345" y="285.6">A3</text>
</g>
<g font-size="5.5">
<text x="153" y="135.3">Los paneles irán atornillados al</text>
<text x="153" y="141.9">salpicadero diréctamente a la fibra</text>
<text x="153" y="148.5">mediante tornillos DIN 7505-B M4 x 25</text>
<text x="153" y="161.6">Cuidado en marcar lo menos posible los</text>
<text x="153" y="168.2">tornillos al instalarlos en la fibra</text>
</g>
<g font-size="4.8">
<text x="301.1" y="260.7">Planos de ensamblaje: Panel izquierdo y derecho</text>
<text x="301.1" y="266.4">(BRZ-CON-04-PANELES). Bronze ProSauto V04</text>
</g>
<g font-size="4.1">
<text x="21.7" y="176.7">NOTA: El tornillo allen se atornilla en</text>
<text x="21.7" y="181.7">la parte plana del potenciometro</text>
<text x="21.7" y="186.6">NOTA2: Fijar los potenciómetros con</text>
<text x="21.7" y="191.6">fijaesparragos</text>
</g>
<g font-size="3.5">
<text x="34.2" y="9.6">6</text>
<text x="104.2" y="9.6">5</text>
<text x="174.2" y="9.6">4</text>
<text x="244.2" y="9.6">3</text>
<text x="314.2" y="9.6">2</text>
<text x="384.2" y="9.6">1</text>
<text x="7.3" y="38.4">D</text>
<text x="98.2" y="41.9" transform="rotate(5 98.2 41.9)">142.59</text>
<text x="410.6" y="38.4">D</text>
<text x="283.3" y="53.5">2</text>
<text x="224.4" y="55">2</text>
<text x="216.3" y="64.4">2</text>
<text x="376.1" y="61.4">2</text>
<text x="38.5" y="72.7">8.00</text>
<text x="44.9" y="76.6">7.00</text>
<text x="208.1" y="73.6">3</text>
<text x="33.4" y="80.2" transform="rotate(-90 33.4 80.2)">88.00</text>
<text x="164.6" y="83.3" transform="rotate(-90 164.6 83.3)">74.00</text>
<text x="253.8" y="79.1">1</text>
<text x="38.8" y="99.6">8.00</text>
<text x="70.3" y="97.1">7.00</text>
<text x="7.4" y="112.6">C</text>
<text x="410.8" y="112.6">C</text>
<text x="94.1" y="114.4">142.00</text>
<text x="224.5" y="115.9">2</text>
<text x="283.7" y="118.1">2</text>
<text x="374.1" y="117.9">1</text>
<text x="385.6" y="122.9">2</text>
<text x="49.9" y="137.8">CONJUNTO SOLDADO</text>
<text x="347.2" y="133.8">1</text>
<text x="40.3" y="142">BRZ-CON-04-PAND001 ID Ref: 1171</text>
<text x="275.1" y="139.6">2</text>
<text x="59.8" y="146.2">SCALE 1 : 2</text>
<text x="263.1" y="154.6">3</text>
<text x="320.4" y="150.9">3</text>
<text x="397.3" y="168.5">2</text>
<text x="109.1" y="181.7">Potenciometro de audio estereo. ID Ref:1402</text>
<text x="109.1" y="185.9">Ref fabricante: CP16DH10IP6103BF</text>
<text x="7.4" y="186.9">B</text>
<text x="109.1" y="190.1">Montar con las patas de conexiones eléctricas hacia abajo</text>
<text x="224.6" y="189">Asegurar con fijatornillos</text>
<text x="410.8" y="186.9">B</text>
<text x="109.1" y="194.2">Montar capuchón de modo que el recorrido útil sea entre las 9 y las 3.</text>
<text x="239.5" y="193.2">ambos tornillos</text>
<text x="385.9" y="203.4">2</text>
<text x="275.8" y="207.1">2</text>
<text x="141.2" y="210.7">Lector de huella Kimaldi Nitgen Hamster III ID Ref:681</text>
<text x="141.2" y="214.8">Ref fabricante: Fingkey Hamster III</text>
<text x="141.2" y="219">Montar de manera que la parte larga</text>
<text x="257.6" y="219.2">Conjunto soldado acabado negro satinado liso</text>
<text x="141.2" y="223.2">quede abajo y la parte corta quede</text>
<text x="141.2" y="227.4">arriba, para poder posicionar el dedo</text>
<text x="303.9" y="225.2">PARTS LIST</text>
<text x="141.2" y="231.6">pulgar en él.</text>
<text x="216.8" y="230.3">ITEM</text>
<text x="226.6" y="230.3">QTY</text>
<text x="250.1" y="230.3">PART NUMBER</text>
<text x="338.6" y="230.3">DESCRIPTION</text>
<text x="141.2" y="235.8">Sujetar mediante dos tornillos de M3 (item 3)</text>
<text x="219.8" y="235.4">1</text>
<text x="228.9" y="235.4">1</text>
<text x="234.9" y="235.4">BRZ-CON-04-PAND001</text>
<text x="289.9" y="235.5">ID Ref: 1171 . Conjunto soldado panel derecho. Acabado negro satinado liso</text>
<text x="219.8" y="240.6">2</text>
<text x="219.8" y="245.7">3</text>
<text x="228.9" y="240.5">4</text>
<text x="228.9" y="245.7">2</text>
<text x="234.9" y="240.6">DIN 7505-B M4 x 25 (Pavonado)</text>
<text x="234.9" y="245.7">DIN 912 - M3 x 6</text>
<text x="289.9" y="240.6">Tornillo para madera con acabado negro o pavonado</text>
<text x="289.9" y="245.7">Cylinder Head Cap Screw</text>
<text x="231.1" y="251.4">DRAWN</text>
<text x="343.2" y="252.3">SIMUMAK</text>
<text x="7.4" y="261.1">A</text>
<text x="152.2" y="260.6">Interruptor Warning. ID Ref: 682</text>
<text x="410.8" y="261.1">A</text>
<text x="91.7" y="265">Jack audio 3.5 mm. ID Ref: 680</text>
<text x="152.2" y="264.8">OPT-SHANGAI Ref: OPT-OS61</text>
<text x="230.9" y="264.6">CHECKED</text>
<text x="71.8" y="271.9">Potenciometro subwofer. ID Ref: 1404</text>
<text x="300.3" y="274.5">DWG NO:</text>
<text x="71.8" y="276.1">Ref. fabricante: CP16SH10IP6103BIF</text>
<text x="71.8" y="280.3">Montar con las patas de conexiones eléctricas hacia abajo.</text>
<text x="231.3" y="278.2">APPROVED</text>
<text x="71.8" y="284.5">Montar capuchón de modo que el recorrido útil sea entre las 9 y las 3.</text>
<text x="299.9" y="282.6">REV</text>
<text x="309.7" y="283.3">07</text>
<text x="328.5" y="283">SIZE</text>
<text x="370.9" y="285.1">SHEET 3 OF 3</text>
<text x="34.2" y="289.9">6</text>
<text x="104.2" y="289.9">5</text>
<text x="174.2" y="289.9">4</text>
<text x="244.2" y="289.9">3</text>
<text x="314.2" y="289.9">2</text>
<text x="384.2" y="289.9">1</text>
</g>
<g font-size="3.3">
<text x="61.1" y="47.5">⌀3.10</text>
<text x="69.5" y="54.9">⌀10.10</text>
<text x="71.9" y="60.3">⌀2.10</text>
<text x="79.3" y="69.2">⌀6.40</text>
<text x="37.4" y="87.6">⌀3.10</text>
<text x="67.3" y="85.1">⌀10.10</text>
<text x="71" y="89.3">⌀2.10</text>
<text x="170.5" y="120.3">⌀4.80 THRU</text>
<text x="170.5" y="124.7">⌵ ⌀9.40 X 90.0°</text>
</g>
<g font-size="2.7">
<text x="234.5" y="257.1">Adrián Parro</text>
<text x="277.3" y="255.2">22/11/2013</text>
<text x="234.2" y="269.7">Sergio Torremocha</text>
<text x="277" y="268.7">22/11/2013</text>
</g>
</svg>
